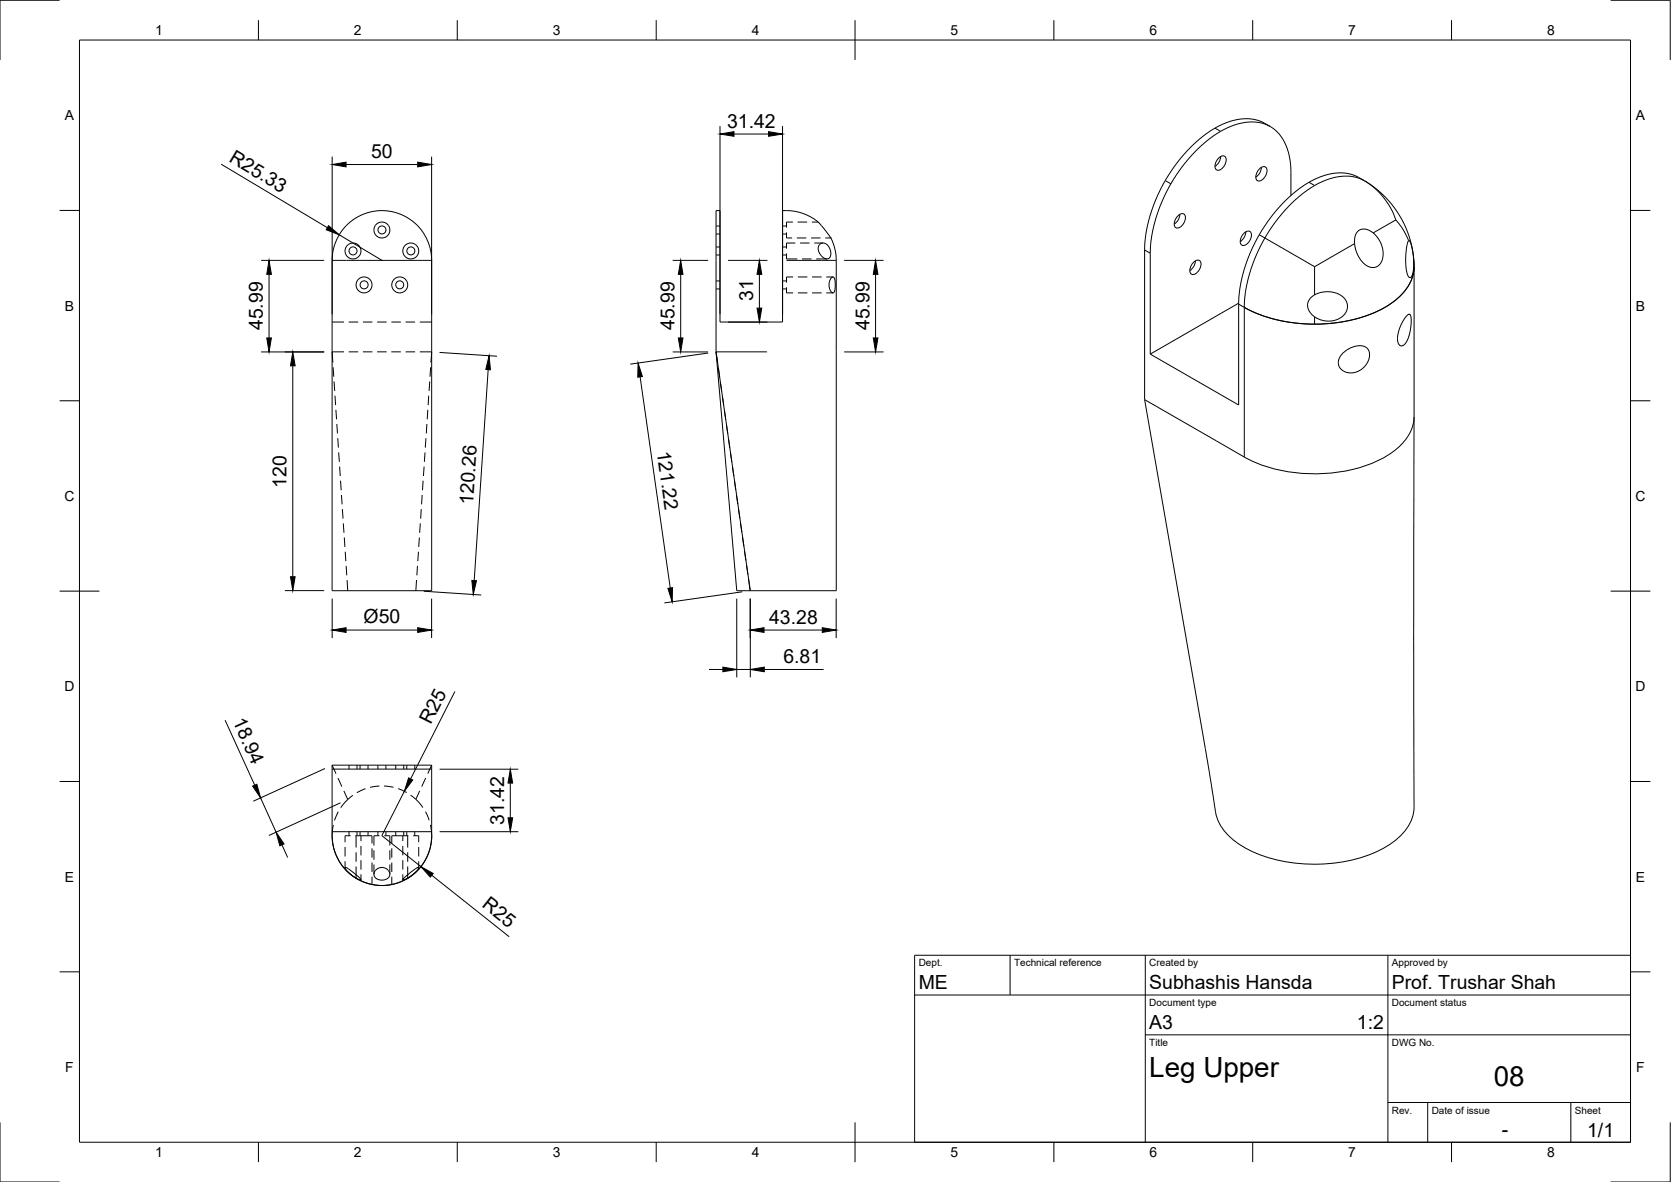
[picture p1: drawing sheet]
<svg xmlns="http://www.w3.org/2000/svg" width="420mm" height="297mm" viewBox="0 0 420 297" stroke-linecap="round" stroke-linejoin="round" font-family="sans-serif">
<!-- layer: Visible -->
<g fill="none" stroke="#000" stroke-width=".25">
<path d="M306.5 39.6a1 1 0 0 1 1.4-.3 1 1 0 0 1 .4 1.3l-.4 1a1.62 1.62 0 0 1-2.1 1 2.4 2.4 0 0 1 .7-3zM306.9 39.3a3.1 3.1 0 0 1-1.4 2.5M319.4 31.8l-3.1-1.6-3.2-.4-1.8 .2-2.1 .5-2 .8-2.4 1.3-3.6 2.7-4 4.1-3.4 4.7-2.7 4.9-1.1 2.7-1.2 3.8-.7 3.3-.3 2.9v38.7M319.4 31.8l1.4 1.1 1.5 1.6 1.2 2.3 .5 1.6 .5 3.4 .1 7.3M319.4 31.8l-2.5-1-3-.1-3.8 .8-3.4 1.6-3.2 2.3-3.8 3.5-3.3 4.2-2.6 4.2-1.6 3.3-1.5 3.9-.9 3.6-.5 3-.1 27.9M296.3 54.1a1 1 0 0 1 1.4-.3 1 1 0 0 1 .3 1.3l-.3 1a1.62 1.62 0 0 1-2.2 1 2.4 2.4 0 0 1 .8-3zM296.7 53.9a3.1 3.1 0 0 1-1.5 2.4M312.9 58.5a1 1 0 0 1 1.4-.3 1 1 0 0 1 .3 1.3l-.3 1a1.62 1.62 0 0 1-2.2 1 2.4 2.4 0 0 1 .8-3zM313.3 58.3a3.1 3.1 0 0 1-1.5 2.4M316.8 42.3a1 1 0 0 1 1.4-.3 1 1 0 0 1 .3 1.3l-.3 1a1.62 1.62 0 0 1-2.2 1 2.4 2.4 0 0 1 .8-3zM317.2 42.1a3.1 3.1 0 0 1-1.4 2.4M341.5 58.1l.8-.5h1.3l1.5 .8 .9 .9 .9 1.2 .5 1.2 .3 1.4v1.8a2.66 2.66 0 0 1-2 2.3 2.66 2.66 0 0 1-2.9-1.1l-1.4-2-.7-2.1v-2.4l.2-.8z"/>
<path d="M343.1 45.4l-3.2-1.6-3.2-.4-3.6 .7-3.7 1.6-4.1 2.8-2.9 2.8-3.6 4.4-2.6 4.1-1.5 2.8-1.4 3.8-1 3.2-.7 3.9-.2 2.3v26l-22.2-12.8M343.1 45.4l2 1.4 2.7 2.7 1.7 2.6 1.5 3.2M343.1 45.4l.5 .3a25.4 25.4 0 0 1 12 21.4M83.5 65.4v83h25v-83M83.5 65.4h25M83.5 65.4l.2-2 .6-2.3a12.5 12.5 0 0 1 13.9-8 12.5 12.5 0 0 1 10.3 12.3M197.8 65.4h12.5M206 61.5l.5-.3 .6-.1 .6 .2 .5 .5 .4 .6 .3 1.2-.2 .9-.3 .4-.6 .2-.5-.2-1.1-.9-.5-1.3zM209 69.8l.3-.2 .4 .1 .3 .9v2l-.2 .6-.3 .4-.6-.4-.4-1.2 .1-1.4zM210.3 65.4l-.4-2.9-1-2.7-3.2-4a12.9 12.9 0 0 0-7.9-2.9h-1v28h-15.8v-28h-1v35.5M210.3 65.4v83h-21.6M300.2 65.8a1 1 0 0 1 1.4-.3 1 1 0 0 1 .3 1.3l-.3 1a1.62 1.62 0 0 1-2.2 1 2.4 2.4 0 0 1 .8-3z"/>
<path d="M300.6 65.6a3.1 3.1 0 0 1-1.4 2.4M311.4 76.2l-22.2 12.8M312.9 77.2a36 36 0 0 0 17.6 4.3l-4.8-.3-5-.9-4.3-1.4zM329.5 74.9l1.3-1 2.2-.6 1.9 .1 2.1 .8a3.3 3.3 0 0 1 1.8 3.2 3.3 3.3 0 0 1-2.4 2.8l-1.7 .5-1.6-.1-1.9-.6-1-.6-.9-1.1-.5-1 .1-1.3zM348.2 77.2a36 36 0 0 1-17.7 4.3M348.2 77.2l-3.9 1.9-4 1.2-4.5 .8-5.3 .4M353.6 79.5l.8-.5 .4 .5v1.5l-.2 2.1-.5 1.8-.6 1.3-.6 .5-.7 .2-.5-.3-.2-.7v-1.7l.7-2.4zM354.2 60.5l.3 .1 .5 1.5 .5 3.5-.3 3.1-.3 .9-.3 .2-.4-.2-.4-.7-.3-2.6 .1-3.5zM355.6 67.1l-.2 1.4-.4 1.5-1.4 2.6-2.6 2.8-2.8 1.8M355.6 67.1v37.6M355.6 67.1a11.3 11.3 0 0 1-5.2 8.7l-2.2 1.4M180 88.4l5.3 60h3.4"/>
<path d="M180 88.4h12.8M180 88.4l8.7 60M337.6 88.8l1-.8 1.2-.7 1.5-.4h.9l1.1 .3 .6 .5 .4 .9 .1 .9-.7 1.8-1.2 1.4-1.7 .9-1.5 .1-1.6-.5-.6-.5-.5-.8-.1-.5 .1-1.1zM287.8 100.4l15.3 87.7 2.2 13.9a12.1 12.1 0 0 0 5.9 9.9 36.5 36.5 0 0 0 24.8 4.9 28.1 28.1 0 0 0 16.4-7 10.1 10.1 0 0 0 3.2-7.1v-98M287.8 100.4l18 10.4M83.5 193.3h25M83.5 209h25M83.5 210a12.5 12.5 0 0 0 3.7 8.9M86.8 218l.6 .2 1.4 1.1 1.5 1.2 .5 .6-.9-.2-1.8-1.2-1-.9zM87.2 218.9a12.9 12.9 0 0 0 8.8 3.6M87.2 218.9a12.5 12.5 0 0 0 8.8 3.6M94.4 218.7l1.1-.7h.8l.7 .2 .9 .9v1.1l-.4 .6-.9 .3-1.6-.1-.7-.5-.2-.5v-.6z"/>
<path d="M108.5 210l-.2 2.5a12.5 12.5 0 0 1-12.3 10M108.5 210v-17.7h-25v18l.3 2.2a12.6 12.6 0 0 0 3.4 6.4M108.6 210a12.5 12.5 0 0 1-12.6 12.5M101.6 220.6l2.5-2 .9-.6h.3l-.5 .9-1.4 1.2-1.3 .8-.8 .3z"/>
<circle cx="96" cy="57.8" r="2"/>
<circle cx="96" cy="57.8" r="1.01"/>
<circle cx="88.8" cy="63.1" r="1.01"/>
<circle cx="88.8" cy="63.1" r="2.01"/>
<circle cx="91.5" cy="71.6" r="2"/>
<circle cx="91.6" cy="71.6" r="1.01"/>
<circle cx="100.5" cy="71.6" r="1.01"/>
<circle cx="100.5" cy="71.6" r="2"/>
<circle cx="103.3" cy="63.1" r="2"/>
<circle cx="103.3" cy="63.1" r="1.01"/>
</g>
<!-- layer: Hidden -->
<g fill="none" stroke="#000" stroke-width=".25">
<path d="M180 58.8h1M180 56.8h1M196.8 58.8h1M196.8 56.8h1M197.8 58.4v1.4h1.4M199.4 55.8h-1.6v1.4M200.4 59.8h2.3M200.6 55.8h2.3M203.9 59.8h2.4M204.1 55.8h1.6M207.5 59.8h1.4M180 64.1h1"/>
<path d="M180 62.1h1M180 72.6h1M180 70.6h1M196.8 64.1h1M196.8 62.1h1M196.8 72.6h1M196.8 70.6h1M197.8 63.7v1.4h2.7M197.8 72.2v1.4h1.6M199.4 69.6h-1.6v1.4M200 61.1h-2.2v1.4M200.6 69.6h2.4"/>
<path d="M200.6 73.6h2.4M201.2 61.1h2.3M201.7 65.1h2.3M204.2 69.6h2.4M204.2 73.6h2.4M204.7 61.1h2.2M205.2 65.1h2.7M207.8 69.6h1.6M207.8 73.6h1.6M83.5 80.9h3M83.8 92.3l.1 2.4M84 95.8l.2 2.4"/>
<path d="M84.2 99.4l.2 2.4M86.5 88.4h-3l.2 2.7M87.7 88.4h2.4M87.7 80.9h2.4M91.2 88.4h2.4M91.2 80.9h2.4M94.8 88.4h2.4M94.8 80.9h2.4M98.4 88.4h2.4M98.4 80.9h2.4M102 88.4h2.4M102 80.9h2.4"/>
<path d="M105.6 88.4h2.9l-.1 2.7M105.6 80.9h2.9M107.8 99.4l-.1 2.4M108.1 95.8l-.2 2.4M108.3 92.3l-.2 2.4M180 88.4l.5 2.9M180.6 92.5l.4 2.4M181.1 96l.4 2.4M181.6 99.6l.4 2.3M192.8 88.4h.1M84.5 103l.1 2.4M84.7 106.6l.2 2.3"/>
<path d="M84.9 110.1l.2 2.4M85.2 113.7l.1 2.4M85.4 117.2l.2 2.4M106.6 117.2l-.1 2.4M106.9 113.7l-.2 2.4M107.1 110.1l-.2 2.4M107.3 106.6l-.1 2.3M107.6 103l-.2 2.4M182.1 103.1l.4 2.4M182.6 106.6l.4 2.4M183.2 110.2l.3 2.4M183.7 113.7l.3 2.4"/>
<path d="M184.2 117.2l.3 2.4M85.6 120.8l.2 2.4M85.9 124.4l.1 2.4M86.1 127.9l.2 2.4M86.3 131.5l.2 2.4M86.6 135.1l.1 2.4M86.8 138.6l.2 2.4M105.2 138.6l-.1 2.4M105.5 135.1l-.2 2.3M105.7 131.5l-.2 2.4M105.9 127.9l-.1 2.4M106.2 124.4l-.2 2.4"/>
<path d="M106.4 120.8l-.2 2.4M184.7 120.8l.3 2.4M185.2 124.3l.3 2.4M185.7 127.9l.3 2.3M186.2 131.4l.3 2.4M186.7 134.9l.3 2.4M187.2 138.5l.3 2.4M87 142.2l.2 2.4M87.3 145.8l.1 2.6M104.7 145.8l-.1 2.6M105 142.2l-.2 2.4M187.7 142l.3 2.4"/>
<path d="M188.2 145.5l.4 2.9M83.5 192.3l1 2.1M85 195.5l1 2.2M86.5 198.8l.9 2.1M87.8 192.3v1M88.7 199.9l-1.3 1M89.8 192.3v1M90.5 192.3v1M91.9 198.2l-2.2 1M92.5 192.3v1M95 192.3v1M95.4 197.5l-2.4 .4"/>
<path d="M96.6 197.5l2.3 .4M97 192.3v1M99.5 192.3v1M100.1 198.2l2.2 1M101.5 192.3v1M102.3 192.3v1M103.3 199.8l1.3 1.1M104.3 192.3v1M105.5 198.7l-.9 2.2M107 195.5l-1 2.2M108.5 192.3l-1 2.1M83.8 207.3l-.3 2.7"/>
<path d="M85.1 204l-1 2.2M86.8 212.9v2.3M86.8 216.4v1.7M87.4 200.9l-1.7 2.1M87.8 209v1M88.2 210h-1.4v1.7M89.4 210h1.4M89.5 210v3M89.5 214.2v2.4M89.5 217.7v3M89.8 209v1M90.5 209v1"/>
<path d="M90.8 210h2.7v2M90.8 210v1.4M90.8 212.6v2.4M90.8 216.2v2.3M90.8 219.7v1.4M92.5 209v1M93.5 213.2v2.3M93.5 216.8v2.3M94 213.7v2.4M94 217.2v2.5M95 209v1M95.4 210h-1.4v2.5"/>
<path d="M96.6 210h1.4v2.5M97 209v1M98 213.7v2.4M98 217.2v2.5M98.5 213.2v2.3M98.5 216.8v2.3M99.5 209v1M101.3 210h-2.8v2M101.3 210h1.4M101.3 210v1.4M101.3 212.6v2.4M101.3 216.2v2.3"/>
<path d="M101.3 219.7v1.4M101.5 209v1M102.3 209v1M102.5 210v3M102.5 214.2v2.4M102.5 217.7v3M103.9 210h1.4v1.7M104.3 209v1M104.6 200.9l1.7 2.1M105.3 212.9v2.3M105.3 216.4v1.7M107 204l.9 2.1"/>
<path d="M108.2 207.3l.3 2.7M93.5 220.3v2M98.5 220.3v2"/>
</g>
<!-- layer: Visible Narrow -->
<g fill="none" stroke="#000" stroke-width=".25">
<path d="M305.5 32.2l1.4 .8M293 45.4l1.4 .8M316.6 59l1.5 .8M318.1 59.8l-2.4 4.7-1.5 4.3-1 4.1-.3 4.3M318.1 59.8l12.4 7.2M329.1 45.8l1.4 .8M330.5 46.6l-3.4 2.4-3.1 2.9-3.3 3.8-2.6 4.1M343 45.4l-2.4-.9-3-.2-3.5 .7-3.6 1.6M343 45.4h.1M345.3 58.5l5.7-3.2 1.6 2 1.6 3.2M287.8 62.8l1.4 .8M311.4 76.4l1.5 .8"/>
<path d="M312.9 77.2v37.7M330.5 67v7.1M330.5 79.6v1.9M340.6 61.2l-10.1 5.8M355.5 65.3l.1 1.8M305.8 110.8l7.1 4.1M355.6 104.7a11.1 11.1 0 0 1-4.8 8.4 33.7 33.7 0 0 1-20.9 6 36.3 36.3 0 0 1-17-4.2M355.6 104.7h.1"/>
</g>
<!-- layer: Border -->
<g fill="none" stroke="#000" stroke-width=".25">
<path d="M15 .1h-15v15M20 10.1h390v276.9h-390zM65 5.1v5M115 5.1v5M165 5.1v5M215 5.1v10M265 5.1v5M315 5.1v5M365 5.1v5M405 .1h15v15M15 52.9h5M410 52.9h5"/>
<path d="M15 100.7h5M410 100.7h5M15 148.6h10M405 148.6h10M15 196.4h5M410 196.4h5M15 244.2h5M410 244.2h5M0 282.1v14.9h15M65 287v5M115 287v5M165 287v5"/>
<path d="M215 282.1v9.9M265 287v5M315 287v5M365 287v5M420 282.1v14.9h-15"/>
</g>
<!-- layer: TitleBlock -->
<path d="M230 240.1h180v46.9h-180zM230 250h180M254 240.1v9.9M288 240.1v46.9M349 240.1v46.9M288 260.1h122M349 277.1h61M359 277.1v9.9M395 277.1v9.9" fill="none" stroke="#000" stroke-width=".25"/>
<!-- layer: Dimensions -->
<g fill="none" stroke="#000" stroke-width=".25">
<path d="M83.5 39.4v39.5M108.5 39.4v39.5M181 31.7v47.2M184.6 33.7h8.7M196.8 31.7v47.2M55.6 41.3l26.7 15.9M85.3 59l10.9 6.5M87 41.3h18M65.7 65.4h15.8M67.6 68.9v16M169.1 65.4h9M171.2 68.9v16"/>
<path d="M183 65.4h10M190.9 68.9v8.5M212.3 65.4h9.9M220.2 68.9v16M65.7 88.4h15.8M73.6 91.9v53M110.5 88.6l14.5 .9M122.7 92.9l-3.5 53M161 94.7l7.5 53.1M169.1 88.4h9M178.1 88.7l-19.6 2.8M183 80.9h10"/>
<path d="M212.3 88.4h9.9M71.6 148.4h9.9M83.5 150.4v9.9M87 158.3h18M106.6 148.6l14.4 .9M108.5 150.4v9.9M185.3 150.4v19.8M186.6 148.7l-19.6 2.8M188.6 150.4l.1 19.8M192.1 158.3h14.7M210.2 150.4v9.9M114.4 173.8l-11.1 21.9"/>
<path d="M178.3 168.2h3.5M185.3 168.2h3.4M192.2 168.2h14.9M56.6 181l7.5 16.3M81.7 193.1l-18 8.2M101.7 198.9l-5.7 11.1 9.8 7.8M110.5 193.3h19.8M128.3 196.8v8.7M65.5 200.5l3.9 8.6M70.9 212.3l1.4 3.2M85.6 201.7l-18 8.3M108.6 219.9l19.4 15.5"/>
<path d="M110.5 209h19.8"/>
</g>
<g fill="#000" stroke="#000" stroke-width=".25">
<path d="M181 33.7l3.6-.6v1.2zM193.3 33.1l3.5 .6-3.5 .6zM82.6 56.7l2.7 2.3-3.3-1.3zM83.5 41.3l3.5-.5v1.1zM105 40.8l3.5 .5-3.5 .6zM67.6 65.4l.6 3.5h-1.1zM171.2 65.4l.5 3.5h-1.1zM190.4 77.4h1.1l-.6 3.5zM190.9 65.4l.6 3.5h-1.1zM220.2 65.4l.5 3.5h-1.1zM67.1 84.9h1.1l-.6 3.5zM73.6 88.4l.6 3.5h-1.2z"/>
<path d="M123 89.4l.3 3.5-1.1-.1zM160.4 91.2l1.1 3.4-1.1 .2zM170.6 84.9h1.1l-.5 3.5zM219.6 84.9h1.1l-.5 3.5zM73 144.9h1.2l-.6 3.5zM83.5 158.3l3.5-.6v1.2zM105 157.7l3.5 .6-3.5 .6zM118.6 145.9h1.2l-.8 3.5zM167.9 147.9l1.2-.2-.1 3.5zM188.6 158.3l3.5-.6v1.2zM206.8 157.7l3.4 .6-3.4 .6zM181.8 167.6l3.5 .6-3.5 .6z"/>
<path d="M188.7 168.2l3.5-.6v1.2zM63.5 197.6l1.1-.5 .9 3.4zM102.7 195.5l1.1 .5-2.1 2.9zM128.3 193.3l.6 3.5h-1.2zM69.4 209.1l2 3-1 .4zM105.8 217.8l3.1 1.7-.7 .9zM127.7 205.5h1.2l-.6 3.5z"/>
</g>
<g font-size="7">
<text x="289" y="270.6">Leg Upper</text>
<text x="375.6" y="272.9">08</text>
</g>
<g font-size="4.9">
<text x="182.8" y="32.1">31.42</text>
<text x="57.4" y="40.5" transform="rotate(31 57.4 40.5)">R25.33</text>
<text x="93.3" y="39.8">50</text>
<text x="189.4" y="75.6" transform="rotate(-90 189.4 75.6)">31</text>
<text x="66.1" y="83" transform="rotate(-90 66.1 83)">45.99</text>
<text x="169.6" y="83" transform="rotate(-90 169.6 83)">45.99</text>
<text x="218.6" y="83" transform="rotate(-90 218.6 83)">45.99</text>
<text x="165.1" y="113.5" transform="rotate(82 165.1 113.5)">121.22</text>
<text x="72.1" y="122.7" transform="rotate(-90 72.1 122.7)">120</text>
<text x="118.9" y="126.9" transform="rotate(-86 118.9 126.9)">120.26</text>
<text x="91.4" y="156.7">Ø50</text>
<text x="193.4" y="156.8">43.28</text>
<text x="197" y="166.7">6.81</text>
<text x="58.4" y="181.2" transform="rotate(66 58.4 181.2)">18.94</text>
<text x="108.4" y="182.2" transform="rotate(-63 108.4 182.2)">R25</text>
<text x="126.8" y="207.2" transform="rotate(-90 126.8 207.2)">31.42</text>
<text x="121" y="227.8" transform="rotate(38 121 227.8)">R25</text>
<text x="231" y="248.5">ME</text>
<text x="289" y="248.5">Subhashis Hansda</text>
<text x="350" y="248.5">Prof. Trushar Shah</text>
<text x="289" y="258.6">A3</text>
<text x="341.2" y="258.6">1:2</text>
<text x="377.7" y="285.5">-</text>
<text x="399.1" y="285.7">1/1</text>
</g>
<g font-size="3.5">
<text x="39" y="8.8">1</text>
<text x="89" y="8.8">2</text>
<text x="139" y="8.8">3</text>
<text x="189" y="8.8">4</text>
<text x="239" y="8.8">5</text>
<text x="289" y="8.8">6</text>
<text x="339" y="8.8">7</text>
<text x="389" y="8.8">8</text>
<text x="16.3" y="30.2">A</text>
<text x="411.3" y="30.2">A</text>
<text x="16.3" y="78">B</text>
<text x="411.3" y="78">B</text>
<text x="16.2" y="125.9">C</text>
<text x="411.2" y="125.9">C</text>
<text x="16.2" y="173.7">D</text>
<text x="411.2" y="173.7">D</text>
<text x="16.3" y="221.6">E</text>
<text x="411.3" y="221.6">E</text>
<text x="16.4" y="269.4">F</text>
<text x="411.4" y="269.4">F</text>
<text x="39" y="290.8">1</text>
<text x="89" y="290.8">2</text>
<text x="139" y="290.8">3</text>
<text x="189" y="290.8">4</text>
<text x="239" y="290.8">5</text>
<text x="289" y="290.8">6</text>
<text x="339" y="290.8">7</text>
<text x="389" y="290.8">8</text>
</g>
<g font-size="2.5">
<text x="231" y="242.9">Dept.</text>
<text x="255" y="242.9">Technical reference</text>
<text x="289" y="242.9">Created by</text>
<text x="350" y="242.9">Approved by</text>
<text x="289" y="252.8">Document type</text>
<text x="350" y="252.8">Document status</text>
<text x="289" y="262.9">Title</text>
<text x="350" y="262.9">DWG No.</text>
<text x="350" y="279.9">Rev.</text>
<text x="360" y="279.9">Date of issue</text>
<text x="396" y="279.9">Sheet</text>
</g>
</svg>
